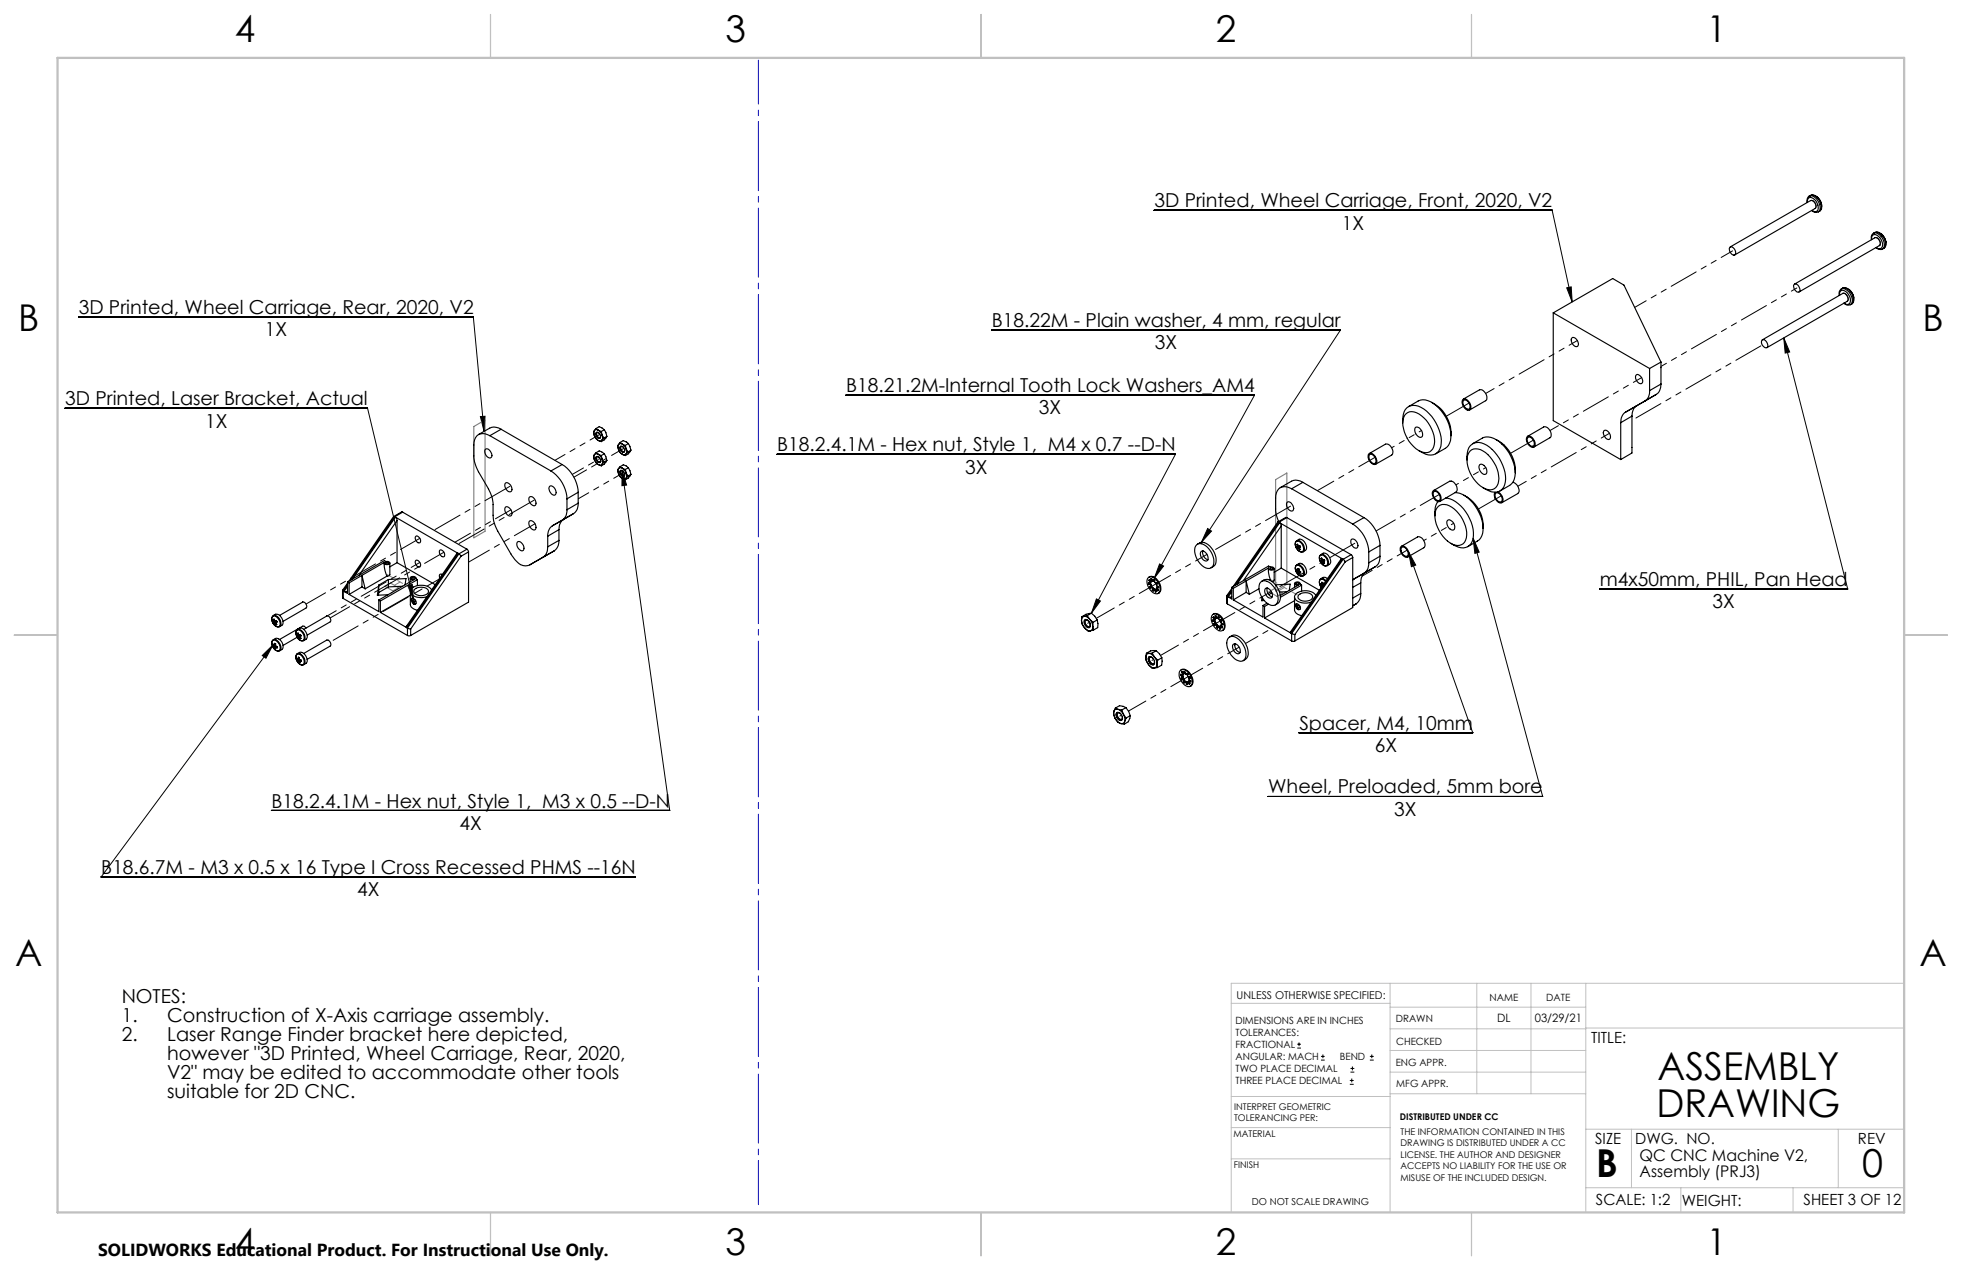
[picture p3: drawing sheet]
<svg xmlns="http://www.w3.org/2000/svg" width="432mm" height="279mm" viewBox="0 0 432 279" stroke-linecap="round" stroke-linejoin="round" font-family="sans-serif">
<g fill="none" stroke="#000" stroke-width=".22">
<path d="M254 46.2h87.6l4.4 20.2M17.3 69.7h86.9l2.3 25.2M218.3 72.6h76.7l-30.6 46.7M344.8 63.3l1-.2 .2 3.3zM392.6 74.3l1.3 3.1-1 .3zM392.6 74.3l14 55.3h-54.5M14.3 89.8h66.6l10.1 42.1M105.7 91.7l1.1-.1-.3 3.3zM171 99.9h87.7l-18.5 35M186.1 87h90l-22.1 40.2M136.9 103.5l1 3.2-1 .2zM136.9 103.5l10.5 74.8h-87.7"/>
<path d="M265.8 116.3l.8 .5-2.2 2.5zM324.2 118.4l1.3 3.1-.9 .2zM324.2 118.4l15.3 56.8h-60.5M89.7 128.8l1-.2 .3 3.3zM241.3 131.8l.9 .4-2 2.7zM255.2 124.1l.9 .4-2.1 2.7zM310 121.4l1.6 2.9-1 .4zM310 121.4l14.1 39.8h-38.2M57.7 144.2l2.4-2.3-1.6 2.9zM60.1 141.9l-37.8 51h117.5M285.5 230.6h.8M285.5 229.7h.8"/>
<path d="M285.9 229.3v.9M290.7 233.2h.8M290.7 232.4h.8M291.1 232v.8M297.1 238.5h.8M297.1 237.7h.8M297.2 235.9h.9M297.2 235.1h.9M297.5 237.3v.8M297.6 234.6v.9M301.5 233.2h.8M301.5 232.4h.8"/>
<path d="M301.9 232v.8"/>
</g>
<g fill="none" stroke="#c0c0c0" stroke-width=".22">
<path d="M305.9 216.3v50.4M325 216.3v24.3M336.9 216.3v24.3M349 216.3v50.4M419.1 216.3h-148.1v50.4M271 220.7h34.9M305.9 231.1h43.1M305.9 226.3h43.1M305.9 221.6h43.1M305.9 235.9h43.1M349 226.2h70.1M271 255h34.9"/>
<path d="M271 248.1h35M271 241.2h35M305.9 240.6h43.1M349 248.4h70.1M359.1 248.4v12.9M404.6 248.4v12.9M349 261.3h70.1M369.9 261.3v5.4M394.6 261.3v5.4"/>
</g>
<path d="M108 3.2v9.5M215.9 3.2v9.5M323.8 3.2v9.5M3.1 139.7h9.6M419.1 139.7h9.5M108 266.7v9.6M215.9 266.7v9.6M323.8 266.7v9.6" fill="none" stroke="#c0c0c0" stroke-width=".25"/>
<path d="M12.7 12.7h406.4v254h-406.4z" fill="none" stroke="#c0c0c0" stroke-width=".5"/>
<path d="M166.9 13.2v251.8" fill="none" stroke="#00f" stroke-width=".22" stroke-dasharray="15.2 1.3 1.3 1.3" stroke-dashoffset="5.5"/>
<path d="M104.3 93.8l2.5-1.4v24.5l-2.5 1.4zM280.7 105.5l2.5-1.4v24.5l-2.5 1.4zM84.7 129l1.2-.7 1.8 1-1.2 .7zM279.3 130.2l1.2-.7 1.8 1-1.2 .7z" fill="none" stroke="#808080" stroke-width=".25"/>
<path d="M85.2 126.4l5.7 3.3M279.8 127.6l5.7 3.3" fill="none" stroke="#808080" stroke-width=".22" stroke-dasharray="15.2 1.3 1.3 1.3" stroke-dashoffset="13.8"/>
<path d="M88.1 128l-1.3 .8M282.7 129.2l-1.3 .8" fill="none" stroke="#808080" stroke-width=".22" stroke-dasharray="15.2 1.3 1.3 1.3"/>
<path d="M105.7 91.7l1.1-.1-.3 3.3zM136.9 103.5l1 3.2-1 .2zM89.7 128.8l1-.2 .3 3.3zM57.7 144.2l2.4-2.3-1.6 2.9zM241.3 131.8l.9 .4-2 2.7zM255.2 124.1l.9 .4-2.1 2.7zM265.8 116.3l.8 .5-2.2 2.5zM310 121.4l1.6 2.9-1 .4zM324.2 118.4l1.3 3.1-.9 .2zM344.8 63.3l1-.2 .2 3.3zM392.6 74.3l1.3 3.1-1 .3z" fill="#000"/>
<g fill="none" stroke="#000" stroke-width=".25">
<path d="M380.7 54.5l.1-.2a1.16 1.16 0 0 1 1 1.8 1.23 1.23 0 0 1-1.1-1.6zM380.8 54.3l17.7-10.2a1.15 1.15 0 0 1 1 1.8l-17.7 10.2M397.8 44.6a.78 .78 0 0 1 .3-1 .78 .78 0 0 1 1 .1 2.11 2.11 0 0 1 .8 2.7 .87 .87 0 0 1-1.1-.1M398.2 43.1h.1M398.2 43.1a2.15 2.15 0 0 1 2.3 1.9 1.38 1.38 0 0 1-.3 1.6M398.2 43.1a1.46 1.46 0 0 1 2.1 .9l.3 .4a1.53 1.53 0 0 1-.2 2.1M398.2 43.1l-.1 .1a1.3 1.3 0 0 0-.4 1.4M398.5 43a1.37 1.37 0 0 1 1.6 .5M398.7 46.3a1.27 1.27 0 0 0 1.5 .3M400.4 46.5l-.2 .1M400.9 45.2a2.84 2.84 0 0 0-1.1-1.9 2.25 2.25 0 0 1 .8 3.1l-.2 .1M411.9 52.7a.83 .83 0 0 1 .4-1.1 .83 .83 0 0 1 1.1 .4 1.83 1.83 0 0 1 .5 2.7h-.6l-.4-.3"/>
<path d="M412.3 51.4a1.1 1.1 0 0 0-.4 1.3M412.3 51.3h.1M412.3 51.3a1.92 1.92 0 0 1 2.2 1.6 1.47 1.47 0 0 1-.2 1.9M412.3 51.3l.3-.1a2.38 2.38 0 0 1 2.4 2.8l-.3 .6-.4 .2M412.5 51.2h.1a1.19 1.19 0 0 1 1.4 .2M412.9 54.5l.2 .1a1.22 1.22 0 0 0 1.2 .2M413.9 51.4a3.1 3.1 0 0 1 1.2 1.9l-.4-1.1zM415 53.1l.1 .3a1.19 1.19 0 0 1-.6 1.2M341.8 68.8l21.2 12.3M341.8 68.8l13.1-7.5 2.5 1.4 8.1 17M341.8 68.8v23.7l14.9 8.6M346 74.3a1.24 1.24 0 0 1 1.1 .6 1.24 1.24 0 0 1 0 1.3 1.31 1.31 0 0 1-1.1-1.9z"/>
<path d="M365.5 79.7l-2.5 1.4M365.5 79.7v4.8M387.8 74.8a1.15 1.15 0 0 1 1.1 1.7 1.15 1.15 0 0 1-1.1-1.7zM387.9 74.8l17.7-10.2a1.15 1.15 0 0 1 .9 1.7l-17.6 10.2M394.9 62.5l17.7-10.2a1.14 1.14 0 0 1 1 1.7l-17.7 10.2M395 62.5a1.15 1.15 0 0 1 .9 1.7 1.13 1.13 0 0 1-.9-1.7zM404.8 64.9a.81 .81 0 0 1 .4-1 .81 .81 0 0 1 1.1 .3 1.9 1.9 0 0 1 .6 2.7 .9 .9 0 0 1-1.1-.2M405.2 63.6l.4-.2a2.29 2.29 0 0 1 2.3 2.4 1.01 1.01 0 0 1-.7 1.2h.2a2.4 2.4 0 0 0-1.2-3.3l-.6-.2zM405.3 63.6l-.2 .1a1.31 1.31 0 0 0-.3 1.3M405.5 63.4a1.62 1.62 0 0 1 2.1 1.1l.4 1.2-.1 .7M405.8 66.7a1.25 1.25 0 0 0 1.4 .3M406.9 63.6a2.66 2.66 0 0 1 1.1 1.9"/>
<path d="M407.9 66.4l-.4 .5M106.8 98.8a1.26 1.26 0 0 1 1.4 1.7 .69 .69 0 0 1-.7 .2 .69 .69 0 0 1-.5-.5l-.3-.6zM107.8 95.8a2.15 2.15 0 0 0-2.5-.2 2.15 2.15 0 0 0-1 2.3v2.4a7.8 7.8 0 0 0 1 3.5l2.2 3.7a7 7 0 0 1 1 3.5v2.3a7.8 7.8 0 0 0 1 3.5l2.9 5a4.4 4.4 0 0 0 3.3 2.7l.9-.3M107.8 95.8l13.4 7.8M110.3 94.4a2.66 2.66 0 0 0-2.5-.2l-2.5 1.4M110.3 94.4l-2.5 1.4M110.3 94.4l13.4 7.8M130.8 94.7v1.1M130.8 95.8l.9 1.1M130.8 94.7l-.2 .4 .2 .7M130.8 95.8l.4 .7 .5 .4M131.2 99.6l.5 .3"/>
<path d="M131.2 99.6l.7-.4 1.1 .6M131.2 94.3l.7-.4 1.1 .6M131.2 94.3l.5 .4M131.2 99.6l-.4 .4M131.2 94.3l-.4 .4M131.3 95.1a.88 .88 0 0 1 .7 1.3 .86 .86 0 0 1-.7-1.3zM131.3 95.1a.86 .86 0 0 0 .7 1.3M131.7 99.9a.62 .62 0 0 0-.9 .1M131.7 99.9l.8 1.1M131.7 99.9l.6 .3M131.7 94.7a.58 .58 0 0 0-.9 0M131.7 94.7l.3 .2 .5 .8"/>
<path d="M131.7 94.7l.6 .2M131.7 96.9l.6 .3M131.8 95.3l-.2-.2a.6 .6 0 0 0-.2 .8 .6 .6 0 0 0 .8 .3v-.4M132.3 94.9l.2 .8M132.5 95.7l.1 .5-.1 .6M132.5 96.8a.62 .62 0 0 1-.8 .1M132.5 95.7l.4 .7M132.5 96.8l-.2 .4M132.9 96.4l-.4 .4M133 99.8l.6 1.5M133 94.5l.3 .6 .3 .9M133 99.8l-.7 .4"/>
<path d="M133 94.5l-.7 .4M133.6 96l-.6 .8-.7 .4M133.6 96l-.7 .4M136.1 97.8l-.1 .3 .1 .8M136.1 98.9l.5 .8 .4 .2M136.1 97.8l-.2 .3 .2 .8M136.1 98.9l.4 .7 .5 .3M136.5 97.3l.7-.4 1.1 .7M136.5 97.3l.5 .4M136.5 97.3l-.4 .5M136.6 98.2a.86 .86 0 0 1 .7 1.3 .86 .86 0 0 1-.7-1.3zM136.6 98.2a.86 .86 0 0 0 .7 1.3"/>
<path d="M137 97.7a.58 .58 0 0 0-.9 .1M137 97.7l.8 1M137 97.7l.6 .3M137 99.9l.6 .3M137.2 98.4l-.3-.2a.59 .59 0 0 0-.2 .8 .59 .59 0 0 0 .7 .2l.1-.3M137.6 98l.2 .7M137.8 98.7l.1 .5-.1 .7M137.8 99.9a.55 .55 0 0 1-.8 0M137.8 98.7l.4 .7M137.8 99.9l-.2 .3M138.2 99.4l-.4 .5M138.3 97.6l.6 1.4"/>
<path d="M138.3 97.6l-.7 .4M138.9 99l-.6 .8-.7 .4M138.9 99l-.7 .4M301.3 99.8a1.12 1.12 0 0 1 1.5 .8 .95 .95 0 0 1-.3 1.6 1.75 1.75 0 0 1-1.2-2.4zM301.4 99.8l3.5-2.1a1.58 1.58 0 0 1 1.4 2.4l-3.5 2M308.7 93.1v-.9a2.56 2.56 0 0 1 2.9-3 8.5 8.5 0 0 1 5.6 7.7 2.61 2.61 0 0 1-2.8 3.2l-2.2-1M309.5 91a2.91 2.91 0 0 1 3.9 .9 6.8 6.8 0 0 1 2.1 6.4 2.07 2.07 0 0 1-3.4 .8 7.5 7.5 0 0 1-3.3-6.7l.3-1zM310 89.5l2.1-1.3a3.4 3.4 0 0 1 4 1.1 8.9 8.9 0 0 1 3.1 7.6 2.59 2.59 0 0 1-1.1 1.7l-2.1 1.2M311.4 94.2a.95 .95 0 0 1 1.5 .6l.1 .3a.75 .75 0 0 1-.4 1.1 1.68 1.68 0 0 1-1.2-2zM315.1 88.5a7.8 7.8 0 0 1 4.2 7.4M321.9 87.9a1 1 0 0 1 1.5 .7 .94 .94 0 0 1 .4 .9 .94 .94 0 0 1-.8 .7 1.84 1.84 0 0 1-1.1-2.3zM322.1 87.8l3.5-2a1.63 1.63 0 0 1 1.4 2.3l-3.6 2.1"/>
<path d="M322.2 88a1.26 1.26 0 0 1 1.1 .7 1.26 1.26 0 0 1-.1 1.3 1.36 1.36 0 0 1-1-2zM323.5 99.2a2.52 2.52 0 0 1 3.4 .4 7.2 7.2 0 0 1 2.8 6.8 2.03 2.03 0 0 1-3.3 .9 7.1 7.1 0 0 1-3.4-7.2zM324.1 97.6l2.1-1.2a3.8 3.8 0 0 1 4.3 1.3 9 9 0 0 1 2.9 7.1 2.58 2.58 0 0 1-1.2 2l-2.1 1.2M329.2 96.7a7.7 7.7 0 0 1 4.3 7.3M336.1 96.1a.98 .98 0 0 1 1.4 .6 1.09 1.09 0 0 1-.1 1.7 1.74 1.74 0 0 1-1.3-2.3zM336.2 96.3l.1-.1a1.3 1.3 0 0 1 1.2 1.9 .99 .99 0 0 1-1.3-.9zM336.2 96l3.5-2.1a1.58 1.58 0 0 1 1.5 2.4l-3.6 2.1M353 94.7a1.26 1.26 0 0 1 1.2 .6 1.26 1.26 0 0 1 0 1.4 1.39 1.39 0 0 1-1.2-2zM356.7 93v8.1M357.7 90.7a2.61 2.61 0 0 0-1 2.3M359.2 91.5l-2.5 1.5M359.2 91.5v8.2l-2.5 1.4"/>
<path d="M360.1 82.5a1.24 1.24 0 0 1 1.2 .6 1.24 1.24 0 0 1 0 1.3 1.31 1.31 0 0 1-1.2-1.9zM360.2 89.3a2.52 2.52 0 0 0-1 2.2M362 88.2l-4.3 2.5M363 85.9a2.41 2.41 0 0 1-1 2.3M363 81.1v4.8M364.5 86.8l-2.5 1.4M364.5 86.8l-6.8 3.9M365.5 84.5a2.52 2.52 0 0 1-1 2.3M365.5 84.5l-2.5 1.4M86.9 113.7h-.3l-9.8 14.1M86.9 113.7l.1 .1M86.9 113.7l-9.7 13.9"/>
<path d="M87 113.8l.4 .7M87 113.8l13.8 7.9M87 113.8l-9.4 13.6M87.4 114.5v9.3M87.4 114.5l-8.4 12M88.6 112.7l-.2-.1-1.8 1M88.6 112.7l-1.7 1M88.6 112.7l14.2 8.1M91.5 118a.92 .92 0 0 1 .9 .4 .92 .92 0 0 1 0 1 1 1 0 0 1-.9-1.4zM111.2 111.6a1.26 1.26 0 0 1 1.4 1.6l-.1 .2a1.24 1.24 0 0 1-1.4-1.6zM111.2 106.3a1.18 1.18 0 0 1 1.3 .6 1.18 1.18 0 0 1-.1 1.3 1.37 1.37 0 0 1-1.2-1.9zM113.9 119.2a1.26 1.26 0 0 1 1.4 1.7 .67 .67 0 0 1-.7 .3 .67 .67 0 0 1-.5-.6l-.3-.6z"/>
<path d="M116.5 114.7a1.24 1.24 0 0 1 1.4 1.6l-.1 .2a1.27 1.27 0 0 1-1.4-1.7zM116.5 109.4a1.24 1.24 0 0 1 1.4 1.6l-.1 .2a1.26 1.26 0 0 1-1.3-1.8zM120.5 118v2.3M121 107a1.23 1.23 0 0 1 1.3 1.6l-.1 .2a1.24 1.24 0 0 1-1.3-1.6zM121.2 103.6a7.8 7.8 0 0 1 3.6 6.1M121.6 115.7a2.61 2.61 0 0 0-1.1 2.3M123 118.9a2.61 2.61 0 0 1-1 2.3M123 116.5l-2.5 1.5M123 118.9l-2.5 1.4M123 116.5v2.4M123.7 102.2a7.8 7.8 0 0 1 3.5 6.1M123.7 102.2l-2.5 1.4"/>
<path d="M123.8 114.4l-2.2 1.3M124 114.3a2.6 2.6 0 0 0-1 2.2M124 114.3l-2.4 1.4M124.8 112.1a2.41 2.41 0 0 1-1 2.3M124.8 109.7v2.4M126.2 113l-2.4 1.4M126.2 113l-2.2 1.3M127.2 110.7a2.41 2.41 0 0 1-1 2.3M127.2 108.3l-2.4 1.4M127.2 110.7l-2.4 1.4M127.2 108.3v2.4M130.8 101.1l.4 .7 .5 .4"/>
<path d="M130.8 100v1.1M130.8 100l-.2 .4 .2 .7M131.3 100.4a.86 .86 0 0 1 .7 1.3 .88 .88 0 0 1-.7-1.3zM131.3 100.4a.88 .88 0 0 0 .7 1.3M131.7 102.2l.6 .3M131.8 100.6l-.2-.1a.58 .58 0 0 0-.2 .7 .58 .58 0 0 0 .8 .3v-.3M132.3 100.2l.2 .8M132.5 101l.1 .5-.1 .6M132.5 102.1a.58 .58 0 0 1-.8 .1M132.5 101l.4 .7M132.5 102.1l-.2 .4M132.9 101.7l-.4 .4"/>
<path d="M133.6 101.3l-.6 .8-.7 .4M133.6 101.3l-.7 .4M136.1 103.1l-.1 .3 .1 .8M136.1 104.2l.4 .6 .5 .5M136.1 103.1l-.2 .3 .2 .8M136.1 104.2l.4 .7 .5 .4M136.5 102.7l.7-.4 .6 .2 .5 .4M136.5 102.7l.5 .3M136.5 102.7l-.4 .4M136.6 103.5a.85 .85 0 0 1 .7 1.3 .85 .85 0 0 1-.7-1.3zM136.6 103.5a.86 .86 0 0 0 .7 1.3M137 103l-.6-.1-.3 .2"/>
<path d="M137 103l.8 1.1M137 103l.6 .3M137 105.3l.6 .3M137.2 103.7l-.3-.2a.58 .58 0 0 0-.2 .8 .58 .58 0 0 0 .7 .2l.1-.3M137.6 103.3l.2 .8M137.8 104.1l.1 .5-.1 .6M137.8 105.2a.55 .55 0 0 1-.8 .1M137.8 104.1l.4 .6M137.8 105.2l-.2 .4M138.2 104.7l-.4 .5M138.3 102.9l.6 1.5M138.3 102.9l-.7 .4"/>
<path d="M138.9 104.4l-.6 .8-.7 .4M138.9 104.4l-.7 .3M263.4 119.8a2.46 2.46 0 0 1 3.1 1.6l.3 .5a2.84 2.84 0 0 1 0 2.8 1.58 1.58 0 0 1-2.3-.3 4.1 4.1 0 0 1-1.3-4.3zM263.5 119.7a1.85 1.85 0 0 1 2.7 .4 3.8 3.8 0 0 1 1.1 4.3l-.8 .5M281.4 114.9h-.2l-9.8 14.1M281.4 114.9l.2 .1M281.4 114.9l-9.6 13.9M281.6 115l.3 .3 .1 .4M281.6 115l13.8 7.9M281.6 115l-9.4 13.6M282 115.7v9.3M282 115.7l-8.4 12"/>
<path d="M283.2 113.9l-.2-.1-1.8 1M283.2 110.6l.2-.2a1.39 1.39 0 0 1 1.2 2 1.29 1.29 0 0 1-1.4-1.8zM283.2 113.9l-1.8 1M283.2 113.9l14.2 8.1M284.3 107.5a2.15 2.15 0 0 0-2.5-.2 2.15 2.15 0 0 0-1.1 2.3v2.8l.7 2.4M284.3 107.5l13.4 7.8M285.2 119.2a1.18 1.18 0 0 1 1.6 1.1 .68 .68 0 0 1-.1 1 .68 .68 0 0 1-1-.2l-.4-.6a1.22 1.22 0 0 1-.1-1.3zM285.4 119.8h.2l.1 .4M285.4 119.8l.1 .5M285.4 119a1.25 1.25 0 0 1 1.3-.2 1.25 1.25 0 0 1 .7 1.1 1 1 0 0 1-.6 1.5 1.62 1.62 0 0 0-1.4-2.4zM285.4 119.8h.2M285.4 119a1.57 1.57 0 0 0 .8 2.4h.6"/>
<path d="M286.7 106.1a2.66 2.66 0 0 0-2.5-.2l-2.4 1.4M286.7 106.1l-2.4 1.4M286.7 106.1l13.5 7.8M297.4 118.7a.9 .9 0 0 1 1.3 .7 .83 .83 0 0 1-.2 1.2 1.51 1.51 0 0 1-1.1-1.9zM297.7 115.3a7.8 7.8 0 0 1 3.5 6.1M300.2 113.9a7.8 7.8 0 0 1 3.5 6.1M300.2 113.9l-2.5 1.4M301.4 100a1.29 1.29 0 0 1 1.4 1.8 .54 .54 0 0 1-.9-.1 1.42 1.42 0 0 1-.5-1.7zM303.7 120l-2.5 1.4M303.7 120v2.4M315.4 108a1.47 1.47 0 0 1 1.7 1.8 .66 .66 0 0 1-.5 .6 .66 .66 0 0 1-.7-.4l-.5-.7a1.19 1.19 0 0 1 0-1.3zM315.5 108.3a.89 .89 0 0 1 1.3 .6 .65 .65 0 0 1 .2 .8 .65 .65 0 0 1-.6 .4l-.5-.4-.4-.6z"/>
<path d="M315.5 107.9l3.6-2a1.61 1.61 0 0 1 1.3 2.4l-3.5 2M316.5 110.3a4.1 4.1 0 0 0-.7 3.2M316.6 111.4a2.66 2.66 0 0 1 3.4 .6 7.5 7.5 0 0 1 2.7 6.3 2.01 2.01 0 0 1-3 1.4 7.4 7.4 0 0 1-3.8-7l.1-.6zM318.1 109.6a7.5 7.5 0 0 1 5.7 5.3 4.9 4.9 0 0 1-.4 5 2.66 2.66 0 0 1-3.4 .1l-.7-.5M318.5 114.5a1.09 1.09 0 0 1 1.6 1 .75 .75 0 0 1-.4 1.1 1.66 1.66 0 0 1-1.2-2.1zM320.3 108.4a6.9 6.9 0 0 1 5.2 4.5 6 6 0 0 1 .4 5.4l-.3 .4-2.6 1.6M322.2 108.9a7.7 7.7 0 0 1 4.2 7.4M322.9 101.2a3.4 3.4 0 0 1 1.5-3.7 4.5 4.5 0 0 1 4.6 2 8.3 8.3 0 0 1 2.2 7.1 2.32 2.32 0 0 1-3.6 1.4l-1.2-.7M325.6 102.2a1.36 1.36 0 0 1 1.6 1.8 .73 .73 0 0 1-.8 .4 .73 .73 0 0 1-.5-.6l-.3-.4a1.08 1.08 0 0 1 0-1.2zM329.2 108.4a1.34 1.34 0 0 1 1.3 1.9 1.23 1.23 0 0 1-1.2-.5 1.23 1.23 0 0 1-.1-1.4zM329.6 108.2a1.73 1.73 0 0 1 .9 2.4 1.63 1.63 0 0 1-1.6-2.1l.1-.2M333 106.1a1.84 1.84 0 0 1 1.2 2.3l-3.7 2.2"/>
<path d="M59.9 135.6l.2-.1a1.54 1.54 0 0 1 1.7 1.7 .71 .71 0 0 1-.4 .7 .71 .71 0 0 1-.9-.2 1.82 1.82 0 0 1-.6-2.1zM60 135.7a.94 .94 0 0 1 1.3 .6l.3 .6a.63 .63 0 0 1-.1 .9 .63 .63 0 0 1-.9-.1l-.5-.5-.3-.7zM60.1 136.3l.2-.1 .2 .5M60.1 136.3l.2 .4M60.1 136.3h.3M60.2 135.4l.4-.3a1.64 1.64 0 0 1 1.4 2.5l-.4 .3M60.3 136.7l-.2 .1 .2 .3M60.5 137.1h-.2M60.5 137.1l.2 .3M60.5 137.1l.4-.4-.6 .4M60.5 136.7a.22 .22 0 0 1 .3-.1 .22 .22 0 0 1 .1 .3l-.2 .1M60.5 136.7h-.2"/>
<path d="M60.7 137l.2 .4h-.2M60.8 137.2l-.1 .2M60.9 136.8l-.2 .2M61.5 135.4l5.1-2.9a.84 .84 0 0 1 .8 .4 .84 .84 0 0 1-.1 .9l-5 2.9M65.3 138.7a1.25 1.25 0 0 1 1.6 1.3 .7 .7 0 0 1-.3 1 .7 .7 0 0 1-.9-.5l-.5-.9zM65.4 139.9l.2 .3M65.4 139.3h.3l.1 .4M65.4 139.3l.2 .5M65.4 139.3l.3 .1M65.5 138.5a1.55 1.55 0 0 0 .6 2.4h.8M65.5 138.5l.4-.3a1.65 1.65 0 0 1 1.4 2.5l-.4 .2M65.5 138.5a1.67 1.67 0 0 1 1.4 2.4"/>
<path d="M65.6 139.8l-.2 .1M66.1 139.6a.24 .24 0 0 1 .2 .3 .24 .24 0 0 1-.3 .2M66.1 139.6l-.3 .1M66.1 139.6l-.5 .2M66.1 139.6l-.7 .3M66.2 139.8l-.6 .4M66.2 139.8l-.4 .3M66.3 139.8l-.3 .3M67.3 138.2a.63 .63 0 0 0-.7-.4l-5.1 2.9M71.9 135.5l-5 3M71.9 135.5a.9 .9 0 0 1 .8 1.3l-5.1 2.9M71.9 135.5h.1"/>
<path d="M75.4 129.9l.1 .1M75.4 129.9v1.6l.1 .2M75.5 131.7l14.2 8.1M75.5 130v1.7M75.5 130l.2 .1M76.5 130.1h-.8M76.5 128.3l-1.1 1.6M76.5 128v2.6l-.8-.5M76.5 128l.3 .2M76.5 129l-.8 1.1M76.5 128.7l-1 1.3M76.8 130.8l6.6 3.7v-2.5"/>
<path d="M76.8 128.2v2.6M79.7 126.6l4.9-2.9a.61 .61 0 0 0 .6 .5 .61 .61 0 0 0 .6-.4l-.3-.3h-.6l-.3-.2-8.1 4.7M79.7 129.1l-2.9 1.7M79.7 129.1l.7 .4M79.7 126.6l-2.9 1.6M79.7 126.6v2.5M79.7 126.6l.7 2.9M83.4 128.7v1.7M83.4 132l.3 .2M83.4 128.7l-.4 2.3 2.4-.2M83.4 130.4l-.1 .6M83.7 132.2v2.5"/>
<path d="M83.7 134.7l5.8 3.4M84.6 123.9l.1 1.7 .5 1.2M84.9 123.8h.6a.27 .27 0 0 1-.3 .2 .27 .27 0 0 1-.3-.2zM85.2 126.8l-4.8 2.7M85.5 127.5l3.9-.2-.3 1.4M85.5 127.5l-2.1 1.2M85.5 127.5v1.6M85.5 129.1l-2.1 1.3M85.8 123.9v2.5l-.2 .2-.4 .2M87.4 123.8l-1.6 .9M87.4 123.8l8.4 4.8M88.6 129l-3.1 .1"/>
<path d="M89.5 138.1l.2 .1M89.7 138.2l.7 .2M89.7 139.8h.7M89.7 138.2v1.6M90.3 127.2v.8M90.3 130.1v2.9a1.71 1.71 0 0 0 1.6 1.3M90.3 131l-6.6 3.7M90.4 138.4v1.4M90.6 127.1a.27 .27 0 0 1 .4-.1 .27 .27 0 0 1 .1 .3h-.4zM90.7 131.6a.84 .84 0 0 1 .7 .4 .84 .84 0 0 1 0 .9 .9 .9 0 0 1-.7-1.3zM90.7 131.6a.9 .9 0 0 0 .8 1.2M91 131.9a.27 .27 0 0 1 .3 .2 .27 .27 0 0 1-.1 .3z"/>
<path d="M91.3 129.6a2.3 2.3 0 0 1 3 .3 1.03 1.03 0 0 1-1.2 1.1l-1.2-.1a.78 .78 0 0 1-.7-.4 .78 .78 0 0 1 .1-.9zM91.5 123.3a.94 .94 0 0 1 .9 .4 .94 .94 0 0 1 0 1 1.02 1.02 0 0 1-.9-1.4zM91.5 127.2v.2M91.9 127.5l-.4-.2a.61 .61 0 0 0-.6-.5 .61 .61 0 0 0-.6 .5l.3 .2h.6l-7.8 4.5M91.9 127.5l-8.2 4.7M91.9 127.5v1.3M95 129.8a3.2 3.2 0 0 0-4.5-.2 1.12 1.12 0 0 0 .8 1.6l1.4 .3 1.2-.2M96.8 121a.94 .94 0 0 1 .9 .5 .94 .94 0 0 1 0 1 1.02 1.02 0 0 1-.9-1.5zM97.3 126.4a.38 .38 0 0 0-.6 .1l.1 .7M100.8 121.7l-.3 .1-11 16v.3M100.8 121.7l-11.3 16.4M100.8 121.7l.2 .1"/>
<path d="M101 121.8l.5 .6M101 121.8l-11.3 16.4M101.5 122.4l-11.1 16M102.8 120.8l.3 .6M102.8 120.8l-1.8 1M103.1 121.4l-1.6 1M103.1 121.4v11.1l-12.7 7.3M119.1 122.8l-2.5 1.4M120.5 120.3a2.61 2.61 0 0 1-1 2.3l2.5-1.4M122 121.2l-5.4 3M238 136.6l.2 .8 .5 .7M238.1 135.7l-.1 .9"/>
<path d="M238.6 135.6a.86 .86 0 0 0-.6 1M238.6 135.6a1.4 1.4 0 0 1 1.2 .6M238.6 135.6l-.5 .1M238.7 136.4a1.06 1.06 0 0 1 1.1 .5 1.06 1.06 0 0 1-.1 1.2 1.27 1.27 0 0 1-1-1.7zM238.7 138.1a1.4 1.4 0 0 0 1.3 .7M238.7 138.1l.8 .7h.5M238.9 136.5a.86 .86 0 0 1 .9 .4 .86 .86 0 0 1-.1 1 1.08 1.08 0 0 1-.8-1.4zM239.3 135.4l-.7 .2M239.3 135.4l.5 .8M239.8 136.2l.8 .7M239.8 136.2a2.31 2.31 0 0 1 .7 1.6M240.2 134.9l.7 .7 .6 .8"/>
<path d="M240.2 134.9l-1.2 .2-.9 .6M240.2 134.9l-.9 .5M240.5 137.8a.79 .79 0 0 1-.5 1M240.5 137.8l.2 .8M240.6 136.9l-.1 .9M240.7 138.6l-.7 .2M241.5 136.4l.2 .8-.1 .9-.9 .5M241.5 136.4l-.9 .5M252.7 127.1a1.41 1.41 0 0 1 1.9 .7l.5 .8a1.42 1.42 0 0 1-.4 2 2.67 2.67 0 0 1-2.1-3.3zM252.8 128.5l.4 .1M252.8 127.7l.1-.2 .4 .4M252.8 127l.2-.1a2.08 2.08 0 0 1 2.3 1.7l.1 .4a1.29 1.29 0 0 1-.5 1.6"/>
<path d="M252.8 127.7l.4 .4M252.8 127.7l.2-.1 .3 .4M252.9 128.3l.1 .1M253 128.4l-.2 .1M253 128.4l.3 .2M253 129.1l.2 .3 .2-.2M253.1 128.3l-.3-.1v.3M253.2 128.1l-.1 .2M253.2 128.6l.1 .3M253.2 129l.1 .3M253.2 129l-.2 .1M253.3 128.9l-.3 .2"/>
<path d="M253.3 128l-.2 .3M253.3 128l-.1 .1M253.3 128.6l.1 .2M253.3 128.6h-.1M253.4 127.8l-.1 .1M253.4 127.8h.1M253.4 127.8v-.5l.2 .5 .3 .1M253.4 129.2l.2 .3M253.4 129.2h.2l.2 .2M253.4 127.4l.2 .3-.2 .1M253.4 128.8l-.1 .1M253.4 128.8l-.2 .2"/>
<path d="M253.6 129.5v.4M253.8 129.8h.1M253.8 129.8l-.2 .1M253.8 129.4l-.2 .1M253.8 129.4v.4M253.9 127.9l.1-.4 .3 .8M253.9 129.6l-.1 .4-.2-.1M253.9 129.6l.2 .2M253.9 129.6h.4M254 127.6l-.1 .3M254.1 129.8l.2 .4M254.3 129.6l.1 .5-.1 .1"/>
<path d="M254.3 129.6l-.2 .2M254.3 129.7l.2 .5h-.2M254.5 129.6l-.2 .1M254.5 129.6l.3 .4 .1-.2M254.5 129.6l.2-.1 .2 .3M254.6 128.2l.1 .2-.2 .2 .1 .2 .4 .2v.3l-.4-.1M254.6 128.2l-.3 .1M254.6 129.2v.2l.3 .4M255 129.2h-.4M264.4 121.3a1.19 1.19 0 0 1 1.5 1.2 .63 .63 0 0 1-.4 .9 1.53 1.53 0 0 1-1.1-2.1zM264.7 121.2a1.71 1.71 0 0 0 1.2 2M266.9 135.2a1.41 1.41 0 0 1 1.9 .8l.5 .8a1.27 1.27 0 0 1-.7 2 2.81 2.81 0 0 1-1.9-3.3z"/>
<path d="M266.9 136.7l.4 .1M267 135.1a1.61 1.61 0 0 1 2.2 1.2l.4 .9a1.17 1.17 0 0 1-.5 1.5M267 135.9l.1-.2 .3 .4M267 135.9l.3 .3M267 135.9l.1-.1 .3 .4M267.1 136.4v.2M267.1 136.6l-.2 .1M267.1 136.6l.3 .1M267.2 137.3l.1 .2 .3-.1M267.3 136.5l-.4-.1v.3M267.3 136.2v.3M267.3 136.8l.1 .3"/>
<path d="M267.3 137.2l.2 .2M267.3 137.2l-.1 .1M267.4 137.1l-.2 .2M267.4 136.2l-.1 .3M267.4 136.7l.2 .3M267.4 136.2h-.1M267.4 136.7l-.1 .1M267.5 136h.1M267.6 137.4l.2 .3M267.6 136l-.2-.5h.2l.2 .5 .2 .1M267.6 136l-.2 .1M267.6 137.4l.1-.1 .2 .2"/>
<path d="M267.6 135.5l.1 .4-.3 .2M267.6 137l-.2 .1M267.6 137l-.3 .2M267.8 137.7l-.1 .3M267.9 137.9l.1 .1M267.9 137.9l-.2 .1M267.9 137.5l-.1 .2M267.9 137.5v.4M268 137.8v.4l-.3-.2M268 137.8l.3 .1M268 136.1l.1-.4 .2 .2v.3l.2 .3M268 137.8h.4"/>
<path d="M268.2 135.8l-.2 .3M268.3 137.9l.1 .5M268.4 137.8l.2 .5-.2 .1M268.4 137.8l-.1 .1M268.5 137.9l.1 .5h-.2M268.6 137.8l-.1 .1M268.6 137.8l.4 .3 .1-.1M268.6 137.8l.2-.1 .3 .3M268.7 136.3l.2 .3-.3 .2 .1 .2 .4 .2v.3l-.3-.1M268.7 136.3l-.2 .2M268.8 137.4l-.1 .2 .4 .4M269.1 137.3l-.3 .1"/>
<path d="M270 131.1v1.6l.1 .2M270.1 132.9l14.2 8.1M270.1 131.2v1.7M270.1 131.2l.2 .1M271.1 131.3h-.8M271.1 129.5l-1.1 1.6 .1 .1M271.1 129.2v2.6l-.8-.5M271.1 129.2l.3 .2M271.1 130.2l-.8 1.1M271.1 129.9l-1 1.3M271.4 132l6.6 3.7v-2.5M271.4 129.4v2.6"/>
<path d="M274.2 127.8l5-2.8a.62 .62 0 0 0 .6 .4 .62 .62 0 0 0 .6-.4l-.3-.3h-.6l-.3-.2-8.1 4.7M274.2 130.3l-2.8 1.7M274.2 130.3l.8 .4M274.2 127.8l-2.8 1.6M274.2 127.8v2.5M274.2 127.8l.8 2.9M277.1 129.5l-2.1 1.2M277.4 128.1a1.8 1.8 0 0 1 2.7 .7 3.7 3.7 0 0 1 1 3.9 1.43 1.43 0 0 1-2.2 .1 3.8 3.8 0 0 1-1.5-4.7zM277.7 127.9l.5-.3a2 2 0 0 1 2.4 .9 3.7 3.7 0 0 1 1 3.9l-.9 .7M277.7 131.4l-.1 .8 .6-.1M277.9 131.8v.4M278 133.2l.3 .2"/>
<path d="M278.3 133.4v2.6M278.3 136l5.8 3.3M278.6 129.4a1.41 1.41 0 0 1 1.2 2.2 1.44 1.44 0 0 1-1.2-2.2zM278.8 132.7l-.8 .5M278.9 129.4a1.71 1.71 0 0 0 1.1 1.9M278.9 129.4h.1M279.2 125.1v.9l.4 1.7M279.2 132.9l-.9 .5M279.5 125.1a.27 .27 0 0 1 .3-.2 .27 .27 0 0 1 .2 .3h-.4zM279.9 130.4l-.6 .4M280.4 125.1v2.5l-.4 .4M280.7 128.7l3.3-.2-.3 1.4"/>
<path d="M282 125l-1.6 .9M282 125l8.4 4.9M283.2 130.2h-1.6M284.1 139.3l.2 .1M284.3 139.4l.7 .2M284.3 139.4v1.6M284.9 131.3v3a1.77 1.77 0 0 0 1.6 1.2M284.9 128.4v.8M284.9 132.2l-6.6 3.8M285 139.6v1.4M285.2 132.9a.83 .83 0 0 1 .9 1.1 .77 .77 0 0 1-.9-.2 .77 .77 0 0 1 0-.9zM285.2 128.3a.29 .29 0 0 1 .4-.1 .29 .29 0 0 1 .1 .3h-.4z"/>
<path d="M285.2 124.5a1.47 1.47 0 0 1 1.7 1.9 .8 .8 0 0 1-.8 .3 .8 .8 0 0 1-.7-.6l-.2-.4a1.2 1.2 0 0 1 0-1.2zM285.3 132.8a.9 .9 0 0 0 .8 1.2M285.3 125.5l.3 .3M285.4 124.2a1.32 1.32 0 0 1 2.1 1.1 .95 .95 0 0 1-.7 1.4 1.62 1.62 0 0 0-1.4-2.5zM285.4 124.2a1.53 1.53 0 0 0-.1 1.7 1.53 1.53 0 0 0 1.5 .8M285.5 120.3h-.1l.1 .4M285.6 133.1a.28 .28 0 0 1 .4 .2 .28 .28 0 0 1-.2 .3l-.3-.4zM285.6 125.4l-.3-.2v.3M285.6 125.8l.1 .3M285.6 125.4v-.1a.18 .18 0 0 1 .3-.2 .18 .18 0 0 1 0 .3v.2M285.7 120.6l-.2 .1M285.7 120.6l.3 .4"/>
<path d="M285.7 120.2a.22 .22 0 0 1 .4 0 .22 .22 0 0 1-.2 .3M285.7 120.2l-.2 .1M285.9 130.8a2.21 2.21 0 0 1 3 .4 1.6 1.6 0 0 1-2.3 1 .83 .83 0 0 1-.8-.4 .83 .83 0 0 1 .1-1zM285.9 125.9v.4l-.2-.2M285.9 125.6a.28 .28 0 0 1 .3 .1 .28 .28 0 0 1 0 .3l-.3-.1M285.9 125.6l-.3 .2M285.9 125.3l-.3 .1M285.9 125.4l-.6 .1M285.9 120.5l.3 .4-.2 .1M285.9 120.5l.3-.2-.5 .3M286 125.7l-.3 .4M286.1 120.8l-.1 .2"/>
<path d="M286.1 125.7l-.2 .2M286.1 128.4v.2M286.2 120.2l-.7 .5M286.5 128.7l-.4-.2a.61 .61 0 0 0-.6-.5 .61 .61 0 0 0-.6 .5l.3 .2h.5l-3.9 2.3M286.5 128.7l-4.7 2.7M286.5 128.7v1.3M289.6 131a3.1 3.1 0 0 0-4.6-.1 1.15 1.15 0 0 0 1 1.6l1 .2 1.6-.2M290.5 122.3a1.03 1.03 0 0 1 1.5 .7l.1 .4a.73 .73 0 0 1-.3 1.1 .73 .73 0 0 1-1-.6l-.4-.7zM290.7 128.7l.2 .2M290.7 123.4l.1 .3M290.7 122.9l.2-.1 .1 .4M290.7 122.9l.2 .4"/>
<path d="M290.7 122.9h.2M290.8 127.3a1.28 1.28 0 0 0 0 2M290.8 122a1.56 1.56 0 0 0 .8 2.5h.5M290.8 122h-.1a1.23 1.23 0 0 1 1.3-.2 1.23 1.23 0 0 1 .7 1.1 1 1 0 0 1-.6 1.5M290.8 122a1.64 1.64 0 0 1 1.3 2.5M290.9 123.3l-.2 .1M290.9 128.6l-.3-.2 .1 .3M290.9 128.6v-.4a.26 .26 0 0 1 .3 .1 .26 .26 0 0 1-.1 .3l.2 .1M290.9 128.9l.1 .1M291 123.6l-.2 .1M291 123.6l.3 .4M291 123.2a.22 .22 0 0 1 .4-.1 .22 .22 0 0 1 0 .4h-.2"/>
<path d="M291 123.6l.5-.3-.7 .4M291.1 128.4l-.2 .2M291.1 128.6l-.4 .1M291.2 128.7l-.3 .2M291.2 123.5l.3 .4-.2 .1M291.4 123.1l-.4 .1M291.4 123.1l-.5 .2M291.4 123.1l-.7 .3M291.4 123.8l-.1 .2M291.5 123.3l-.3 .2M291.7 127.9a.8 .8 0 0 0-1.2-.3 1.48 1.48 0 0 0 .3 1.6M292.1 127.3l-.1-.1a.99 .99 0 0 0-1.3 .1 .98 .98 0 0 1 1.1 .4"/>
<path d="M295.4 122.9l-.3 .1-11 16v.3M295.4 122.9l-11.3 16.4M295.4 122.9l.2 .1M295.6 123l.5 .6M295.6 123l-11.3 16.4M296.1 123.6l-11.1 16M297.4 122l.3 .7M297.4 122l-1.8 1M297.7 122.7l-1.6 .9M297.7 122.7v11l-12.7 7.3M298 127.4l-.3 .2M299.5 130.6a2.67 2.67 0 0 1-1.8 2.7"/>
<path d="M299.5 128.2v2.4M299.5 128.2l-1.8 1M299.5 130.6l-1.8 1M300.2 126.1l-2.2 1.3M300.5 125.9a2.61 2.61 0 0 0-1 2.3M300.5 125.9l-2.5 1.5M301.2 123.8a2.41 2.41 0 0 1-1 2.3M301.2 121.4v2.4M302.7 124.7l-2.5 1.4M302.7 124.7l-2.2 1.2M303.7 122.4a2.41 2.41 0 0 1-1 2.3M303.7 122.4l-2.5 1.4"/>
<path d="M308.3 120.3a1.44 1.44 0 0 1 1.8 1.5 .63 .63 0 0 1-.3 .7 .63 .63 0 0 1-.8-.1l-.7-.9-.1-.7zM308.4 120.2l3.6-2.1a1.57 1.57 0 0 1 1.3 2.4l-3.5 2.1M308.5 120.4a1.25 1.25 0 0 1 1.2 .6 1.25 1.25 0 0 1-.1 1.4 1.34 1.34 0 0 1-1.1-2zM60 140.9a1.54 1.54 0 0 1 1.7 1.8 .63 .63 0 0 1-.6 .6 .63 .63 0 0 1-.6-.4l-.6-.9-.1-.7zM60.1 142l.3 .2M60.1 140.8a1.29 1.29 0 0 1 2.1 .9v1l-.6 .5a1.67 1.67 0 0 0-1.3-2.5zM60.2 140.8a1.49 1.49 0 0 0 .7 2.4h.7M60.4 142l-.3-.3v.3M60.4 142.2v.4M60.4 142v-.2a.18 .18 0 0 1 .2-.2 .18 .18 0 0 1 0 .3v.2M60.6 142.4l.1 .3-.3-.1M60.6 142.1a.33 .33 0 0 1 .3 .1 .33 .33 0 0 1 .1 .4l-.4-.2"/>
<path d="M60.6 142.1l-.2 .1M60.6 141.9l-.2 .1M60.6 141.9l-.5 .1M60.8 142.2l-.4 .4M60.9 142.2l-.3 .2M65.3 144.1a1.22 1.22 0 0 1 1.6 1.2 .7 .7 0 0 1-.3 1 .7 .7 0 0 1-.9-.5l-.5-.9zM65.4 145.2l.3 .1M65.4 140.2l-3.1 1.8M65.4 143.8a1.58 1.58 0 0 0 1.4 2.5l.1-.1M65.4 143.8a1.25 1.25 0 0 1 2.1 .8 1.03 1.03 0 0 1-.6 1.6M65.4 143.8a1.65 1.65 0 0 1 1.5 2.4M65.7 145l-.3-.1v.3"/>
<path d="M65.7 145v-.3a.23 .23 0 0 1 .3 .1 .23 .23 0 0 1-.1 .3 .28 .28 0 0 1 .3 .1 .28 .28 0 0 1 .1 .3h-.4M65.7 145.3l.1 .4M65.8 140.1l-.2 .1M65.8 140.1l.3 .4M65.9 144.9l-.2 .1M65.9 145.1l-.5 .1M65.9 145.5l.1 .3-.2-.1M65.9 145.5l-.1 .2M66 140.1l.3 .3-.2 .1M66 145.2l-.3 .1M66.1 145.2v.1M66.1 140.3v.2"/>
<path d="M66.2 145.2l-.3 .3M66.9 143.8l5-3a.88 .88 0 0 1 .8 1.3l-5.1 3M245.1 156.5l.1 .9 .2 .6M245.1 156.5v.6l.3 .9M245.4 158l.4 .6 .8 .6M245.4 158a1.67 1.67 0 0 0 1.2 1.2M245.5 155.8l.6 .3M245.5 155.8l-.4 .7M245.8 156.8a1.03 1.03 0 0 1 1.1 .5 1.03 1.03 0 0 1-.2 1.2 1.21 1.21 0 0 1-.9-1.7zM245.9 156.7a1.13 1.13 0 0 0 .9 1.8M246.1 156.1a.66 .66 0 0 0-1 .4M246.1 156.1l.5 .2 .7 .9"/>
<path d="M246.1 156.1l.8 .1M246.6 157l-.5-.2a.85 .85 0 0 0-.1 1 .85 .85 0 0 0 .9 .4l.1-.5M246.6 159.2l.8 .1M246.9 156.2l.4 1M247.3 157.2l.3 1-.1 .5M247.3 157.2l.5 .8M247.5 158.7a.65 .65 0 0 1-.9 .5M247.5 158.7l-.1 .6M247.8 155.7l.6 .8 .3 .9M247.8 155.7l-1.4-.4-.9 .5M247.8 155.7l-.9 .5M247.8 158l-.3 .7"/>
<path d="M248.7 157.4a2.07 2.07 0 0 1-1.3 1.9M248.7 157.4l-.9 .6M252.2 144.6l.1 .8 .5 .8M252.2 144.6l.1 .7 .5 .9M252.3 143.7l.5 .1M252.3 143.7l-.1 .9M252.8 146.2l.6 .6 .6 .2M252.8 146.2l.7 .7 .5 .1M252.8 143.8a.74 .74 0 0 0-.6 .8M252.8 143.8l.5 .1 .8 .6M252.9 144.5a1.16 1.16 0 0 1 1 1.7 1.19 1.19 0 0 1-1-1.7zM252.9 144.5a1.16 1.16 0 0 0 1 1.7"/>
<path d="M253.6 143.7l.5 .8M253.6 143.7l-.8 .1M253.7 144.8l-.7-.2a.95 .95 0 0 0 1 1.4l.1-.6M254.1 144.5l.3 .6 .2 1M254.1 144.5l.7 .7M254.5 143.2l.7 .7 .5 .8M254.5 143.2l-.1-.1a2.84 2.84 0 0 0-2.1 .6M254.5 143.2l-.9 .5M254.6 146.1a.74 .74 0 0 1-.6 .9M254.6 146.1l.1 .8M254.7 146.9l-.7 .1M254.8 145.2l-.2 .9"/>
<path d="M255.7 144.7v1.6l-1 .6M255.7 144.7l-.9 .5M259.7 147.6a1.2 1.2 0 0 1 1.8 .4l.8 1.2a1.14 1.14 0 0 1-.9 1.9 2.84 2.84 0 0 1-1.7-3.5zM259.8 148.6l.4 .2M259.9 147.4a1.74 1.74 0 0 1 2.3 1.3 1.46 1.46 0 0 1-.2 2.3M260 148.4v.1M260 148.5l-.2 .1M260 148.5l.3 .2M260 147.9l.3 .4M260.1 149.2l.1 .2M260.2 147.8l-.2 .1M260.2 148.8v.3"/>
<path d="M260.2 147.8l.3 .5M260.2 148.6l-.3-.3-.1 .3M260.2 149.1l-.2 .1 .1 .3M260.2 149.4l-.1 .1M260.3 148.3l-.1 .3M260.3 148.7l.1 .3-.2 .1M260.3 148.7l-.1 .1M260.4 149.4l.2 .3M260.4 149.4l-.3 .1M260.5 148.3l-.3 .3M260.5 148.3h-.2M260.5 149.3l.2 .3"/>
<path d="M260.5 149.3l-.1 .1M260.5 149.3l-.3 .1M260.6 149.7l-.2 .3M260.6 149.9l.1 .2M260.6 149.9l-.2 .1M260.6 148.2v-.5l.2 .1 .1 .5 .2 .1M260.6 148.2h-.1M260.7 149.6l-.1 .1M260.7 149.6l-.1 .3M260.7 147.8l.1 .3-.2 .1M260.8 149.9l-.2 .3-.2-.2M260.8 149.9l.2 .2"/>
<path d="M260.8 149.9l.4 .1M261 150.1l.1 .4M261.1 148.4l.2-.3 .2 .2-.2 .4 .2 .2h.3l.1 .3h-.2M261.2 150l-.2 .1M261.2 150l.1 .5M261.2 150.1l.1 .5-.2-.1M261.2 150.1h.2M261.3 150.5h-.2M261.3 150.5h.1M261.3 148.2l-.2 .2M261.4 150.1l.3 .4 .2-.1M261.6 150l-.4 .1"/>
<path d="M261.6 150l-.2 .1M261.6 150l.3 .4M261.7 149.2v.3l.3 .3v.2l-.3-.2M261.7 149.8l-.1 .2 .3 .4M261.7 149.8l.3 .1M261.9 149.1l-.2 .1M270.4 140.3a1.66 1.66 0 0 1 2.3 .4 3.9 3.9 0 0 1 1.2 4.3 1.46 1.46 0 0 1-2.2-.1 4.2 4.2 0 0 1-1.5-4.3zM270.6 140.1l.5-.3a1.82 1.82 0 0 1 2.1 .6 3.9 3.9 0 0 1 1.2 4.3l-.8 .6M271.4 141.7a1.34 1.34 0 0 1 1.5 1.8 .76 .76 0 0 1-.8 .3 .76 .76 0 0 1-.5-.6l-.2-.3a1.04 1.04 0 0 1 0-1.2zM271.8 141.6a1.62 1.62 0 0 0 1.1 1.9M284.3 141h.7"/>
</g>
<path d="M72.7 141.2l17.8-10.2" fill="none" stroke="#000" stroke-width=".22" stroke-dasharray="6.3 1.3 1.3 1.3 1.3 1.3" stroke-dashoffset="-.7"/>
<g fill="none" stroke="#000" stroke-width=".22" stroke-dasharray="6.3 1.3 1.3 1.3 1.3 1.3">
<path d="M398.5 44.1l.5 .1M399 44.2l.6 .7a.73 .73 0 0 1-.1 1M412.6 52.3h.5M413.1 52.3l.6 .8a.73 .73 0 0 1-.1 .9M405.6 64.5l.5 .1M406.1 64.6l.6 .7a.73 .73 0 0 1-.1 1M318.3 91.6l5-2.9M337.5 96.8l-5 2.9M325.4 112l5-2.9M91.3 130.5l1.6-.9M94 128.9l2.6-1.5M239.4 136.5l.4 .4a.6 .6 0 0 1-.2 1l-.6-.5a.6 .6 0 0 1 .1-1l.3 .1"/>
<path d="M239.4 137.1l.4-.2M245.9 157.2v-.2a.43 .43 0 0 1 .7 0M246.5 157.5l.4-.2M247 157.6a.43 .43 0 0 1-.3 .7l-.7-.5-.1-.6M253.5 144.6l.2 .2M253.9 145.1l-.4 .2M254.1 145.4a.43 .43 0 0 1-.4 .6l-.6-.5a.6 .6 0 0 1 .2-1l.2 .1"/>
</g>
<path d="M103.1 123.7l14.7-8.5" fill="none" stroke="#000" stroke-width=".22" stroke-dasharray="6.3 1.3 1.3 1.3 1.3 1.3" stroke-dashoffset="1.1"/>
<path d="M127.3 109.7l10.1-5.8" fill="none" stroke="#000" stroke-width=".22" stroke-dasharray="6.3 1.3 1.3 1.3 1.3 1.3" stroke-dashoffset="3.7"/>
<path d="M72.1 135.5l20.3-11.8" fill="none" stroke="#000" stroke-width=".22" stroke-dasharray="6.3 1.3 1.3 1.3 1.3 1.3" stroke-dashoffset="4.1"/>
<path d="M100.1 119.3l12.4-7.1" fill="none" stroke="#000" stroke-width=".22" stroke-dasharray="6.3 1.3 1.3 1.3 1.3 1.3" stroke-dashoffset="2.4"/>
<path d="M126 104.4l6.1-3.6" fill="none" stroke="#000" stroke-width=".22" stroke-dasharray="6.3 1.3 1.3 1.3 1.3 1.3" stroke-dashoffset="3.5"/>
<path d="M67.4 132.9l25-14.5M72.7 135.9l25-14.4" fill="none" stroke="#000" stroke-width=".22" stroke-dasharray="6.3 1.3 1.3 1.3 1.3 1.3" stroke-dashoffset="1.4"/>
<path d="M95.5 116.6l17-9.7M100.8 119.7l17-9.8" fill="none" stroke="#000" stroke-width=".22" stroke-dasharray="6.3 1.3 1.3 1.3 1.3 1.3" stroke-dashoffset="-.2"/>
<path d="M126.3 105l11.1-6.4M274.1 141.6l5.6-3.3" fill="none" stroke="#000" stroke-width=".22" stroke-dasharray="6.3 1.3 1.3 1.3 1.3 1.3" stroke-dashoffset="3.2"/>
<path d="M122.2 101.3l9.9-5.8M299.8 126.8l9.9-5.8" fill="none" stroke="#000" stroke-width=".22" stroke-dasharray="6.3 1.3 1.3 1.3 1.3 1.3" stroke-dashoffset="3.8"/>
<path d="M248.4 156.4l13.1-7.5" fill="none" stroke="#000" stroke-width=".22" stroke-dasharray="6.3 1.3 1.3 1.3 1.3 1.3" stroke-dashoffset="1.9"/>
<path d="M359.8 67.6l21.5-12.4M255.1 128.1l10.6-6.1M279.8 130.1l-10.6 6.1M262.2 148.5l10.5-6.1" fill="none" stroke="#000" stroke-width=".22" stroke-dasharray="6.3 1.3 1.3 1.3 1.3 1.3" stroke-dashoffset="3.4"/>
<path d="M306.3 98.5l6.6-3.8M313.4 118.9l6.5-3.8M327 102.9l-6.6 3.8" fill="none" stroke="#000" stroke-width=".22" stroke-dasharray="6.3 1.3 1.3 1.3 1.3 1.3" stroke-dashoffset="5.7"/>
<path d="M327 86.6l20.2-11.7M361.3 83.1l-20.2 11.6M334.1 107l20.1-11.7" fill="none" stroke="#000" stroke-width=".22" stroke-dasharray="6.3 1.3 1.3 1.3 1.3 1.3" stroke-dashoffset="4.2"/>
<path d="M359.2 92.5l29.2-16.9" fill="none" stroke="#000" stroke-width=".22" stroke-dasharray="6.3 1.3 1.3 1.3 1.3 1.3" stroke-dashoffset="-1"/>
<path d="M395.5 63.4l-29.9 17.2" fill="none" stroke="#000" stroke-width=".22" stroke-dasharray="6.3 1.3 1.3 1.3 1.3 1.3" stroke-dashoffset="5"/>
<path d="M316.8 108.8l-13.9 8" fill="none" stroke="#000" stroke-width=".22" stroke-dasharray="6.3 1.3 1.3 1.3 1.3 1.3" stroke-dashoffset="1.5"/>
<path d="M298.6 119.2l-17.4 10.1M267 121.2l17.5-10.1" fill="none" stroke="#000" stroke-width=".22" stroke-dasharray="6.3 1.3 1.3 1.3 1.3 1.3" stroke-dashoffset="-.5"/>
<path d="M241.3 136l13.4-7.7M268.8 136.5l-13.4 7.7" fill="none" stroke="#000" stroke-width=".22" stroke-dasharray="6.3 1.3 1.3 1.3 1.3 1.3" stroke-dashoffset="1.8"/>
<path d="M289.9 107.9l12.7-7.3" fill="none" stroke="#000" stroke-width=".22" stroke-dasharray="6.3 1.3 1.3 1.3 1.3 1.3" stroke-dashoffset="2.2"/>
<g font-size="8.5">
<text x="364.8" y="237.7">ASSEMBLY</text>
<text x="364.5" y="245.8">DRAWING</text>
<text x="351.3" y="259">B</text>
<text x="409.8" y="258.9">0</text>
</g>
<g font-size="8.1">
<text x="51.7" y="9.3">4</text>
<text x="159.7" y="9.3">3</text>
<text x="267.6" y="9.3">2</text>
<text x="375.6" y="9.3">1</text>
<text x="4" y="72.8">B</text>
<text x="423.1" y="72.8">B</text>
<text x="3.3" y="212.5">A</text>
<text x="422.4" y="212.5">A</text>
<text x="51.7" y="276">4</text>
<text x="159.7" y="276">3</text>
<text x="267.6" y="276">2</text>
<text x="375.6" y="276">1</text>
</g>
<g font-size="4.2">
<text x="254.1" y="45.6">3D Printed, Wheel Carriage, Front, 2020, V2</text>
<text x="295.3" y="50.5">1X</text>
<text x="17.3" y="69.1">3D Printed, Wheel Carriage, Rear, 2020, V2</text>
<text x="218.3" y="72">B18.22M - Plain washer, 4 mm, regular</text>
<text x="58.3" y="74">1X</text>
<text x="254.2" y="76.9">3X</text>
<text x="14.4" y="89.2">3D Printed, Laser Bracket, Actual</text>
<text x="186.2" y="86.3">B18.21.2M-Internal Tooth Lock Washers_AM4</text>
<text x="45.1" y="94.1">1X</text>
<text x="228.7" y="91.2">3X</text>
<text x="171" y="99.3">B18.2.4.1M - Hex nut, Style 1, M4 x 0.7 --D-N</text>
<text x="212.4" y="104.2">3X</text>
<text x="352.1" y="128.9">m4x50mm, PHIL, Pan Head</text>
<text x="376.9" y="133.8">3X</text>
<text x="286" y="160.6">Spacer, M4, 10mm</text>
<text x="302.6" y="165.5">6X</text>
<text x="59.8" y="177.7">B18.2.4.1M - Hex nut, Style 1, M3 x 0.5 --D-N</text>
<text x="279.1" y="174.6">Wheel, Preloaded, 5mm bore</text>
<text x="306.8" y="179.5">3X</text>
<text x="101.1" y="182.5">4X</text>
<text x="22.3" y="192.3">B18.6.7M - M3 x 0.5 x 16 Type I Cross Recessed PHMS --16N</text>
<text x="78.6" y="197.2">4X</text>
<text x="26.8" y="220.8">NOTES:</text>
<text x="26.8" y="224.9">1.</text>
<text x="36.8" y="224.9">Construction of X-Axis carriage assembly.</text>
<text x="26.8" y="229.1">2.</text>
<text x="36.8" y="229.1">Laser Range Finder bracket here depicted,</text>
<text x="36.8" y="233.3">however &quot;3D Printed, Wheel Carriage, Rear, 2020,</text>
<text x="36.8" y="237.5">V2&quot; may be edited to accommodate other tools</text>
<text x="36.8" y="241.6">suitable for 2D CNC.</text>
</g>
<text font-size="3.8" x="21.6" y="276.3">SOLIDWORKS Educational Product. For Instructional Use Only.</text>
<g font-size="3.5">
<text x="360.8" y="255.4">QC CNC Machine V2,</text>
<text x="360.8" y="258.9">Assembly (PRJ3)</text>
</g>
<g font-size="3.4">
<text x="350.2" y="229.5">TITLE:</text>
<text x="351.1" y="251.6">SIZE</text>
<text x="359.9" y="251.6">DWG. NO.</text>
<text x="408.9" y="251.7">REV</text>
<text x="351.2" y="265.2">SCALE: 1:2</text>
<text x="370.1" y="265.3">WEIGHT:</text>
<text x="396.9" y="265.2">SHEET 3 OF 12</text>
</g>
<g font-size="2.5">
<text x="329.5" y="224.8">DL</text>
<text x="337.8" y="224.9">03/29/21</text>
</g>
<text font-size="2.4" x="272.2" y="219.7">UNLESS OTHERWISE SPECIFIED:</text>
<g font-size="2.2">
<text x="327.8" y="220.1">NAME</text>
<text x="340.3" y="220.2">DATE</text>
<text x="271.9" y="225.3">DIMENSIONS ARE IN INCHES</text>
<text x="271.9" y="227.9">TOLERANCES:</text>
<text x="307.2" y="224.9">DRAWN</text>
<text x="271.9" y="230.6">FRACTIONAL</text>
<text x="271.9" y="233.2">ANGULAR: MACH</text>
<text x="294.9" y="233.2">BEND</text>
<text x="307.3" y="229.8">CHECKED</text>
<text x="271.9" y="235.9">TWO PLACE DECIMAL</text>
<text x="271.9" y="238.5">THREE PLACE DECIMAL</text>
<text x="307.2" y="234.4">ENG APPR.</text>
<text x="307.3" y="239.2">MFG APPR.</text>
</g>
<text font-size="2.1" x="275.5" y="265.1">DO NOT SCALE DRAWING</text>
<g font-size="2">
<text x="271.6" y="244.1">INTERPRET GEOMETRIC</text>
<text x="271.5" y="250.2">MATERIAL</text>
<text x="271.6" y="246.6">TOLERANCING PER:</text>
<text x="308.1" y="246.4">DISTRIBUTED UNDER CC</text>
<text x="308.2" y="249.7">THE INFORMATION CONTAINED IN THIS</text>
<text x="271.5" y="257">FINISH</text>
<text x="308.2" y="252.2">DRAWING IS DISTRIBUTED UNDER A CC</text>
<text x="308.2" y="254.7">LICENSE. THE AUTHOR AND DESIGNER</text>
<text x="308.2" y="257.3">ACCEPTS NO LIABILITY FOR THE USE OR</text>
<text x="308.2" y="259.8">MISUSE OF THE INCLUDED DESIGN.</text>
</g>
</svg>
